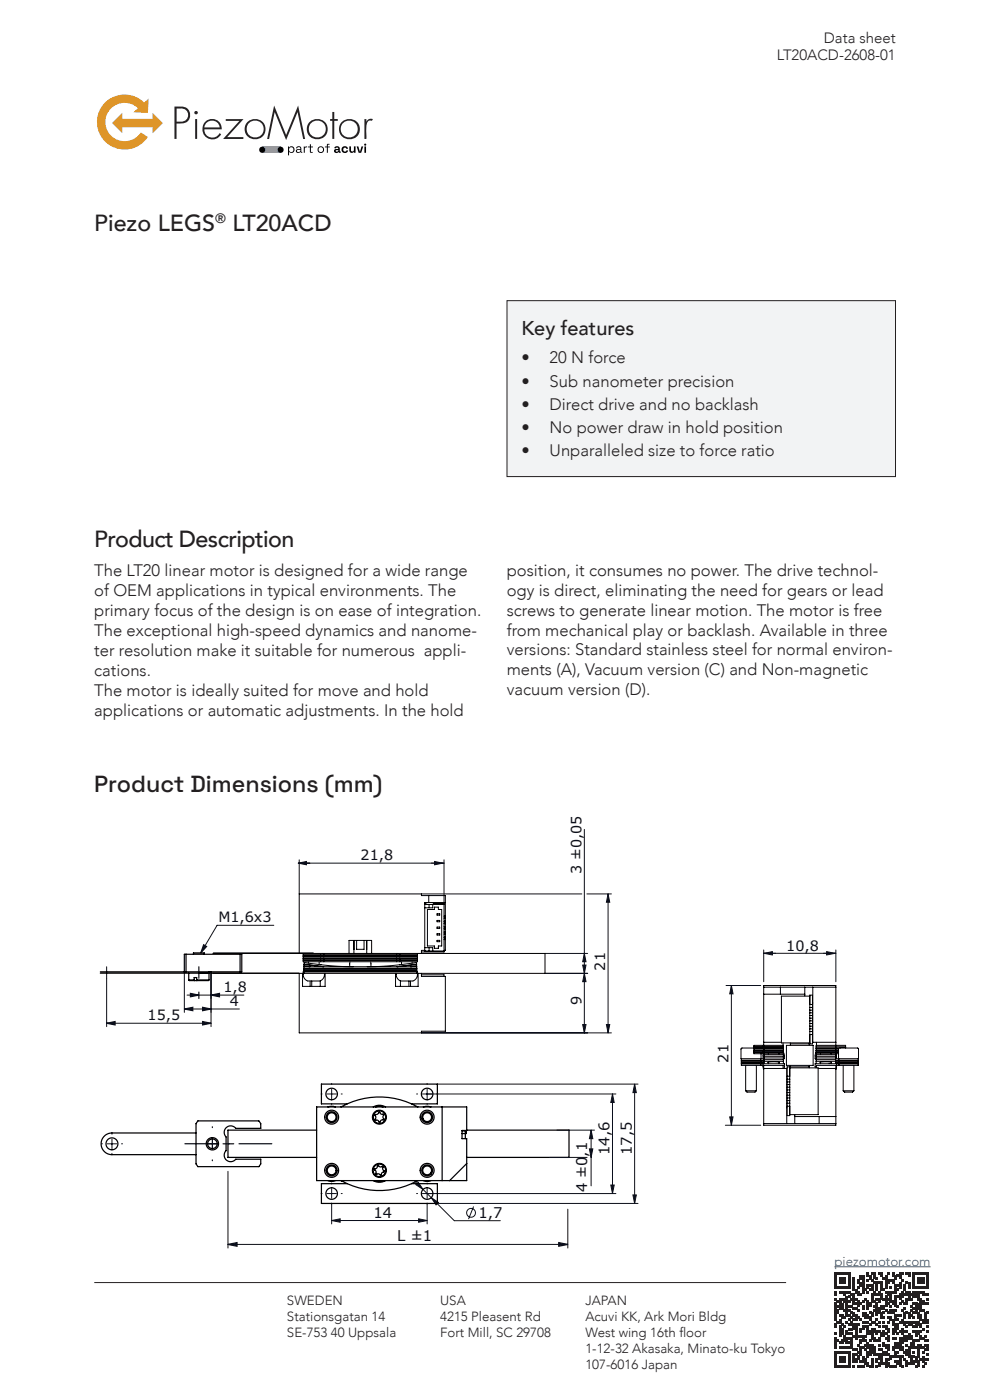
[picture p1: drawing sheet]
<svg xmlns="http://www.w3.org/2000/svg" width="210mm" height="297mm" viewBox="0 0 210 297" stroke-linecap="round" stroke-linejoin="round" font-family="sans-serif">
<g fill="none" stroke="#090e21" stroke-width=".21">
<path d="M124 176v43.1M63.2 183.1l1.8-.3v.7zM63.2 183.1h31M63.5 182.4v7.2M89.4 189.6h34M94.2 182.4v9.5M124.5 189.6h5.2M129 189.6l.3 1.8h-.7zM129 189.6v29.5M89.4 219.1h40.3M115.6 206.5h9.1M115.6 202.3h9.1"/>
<path d="M123.6 217.4h.7l-.3 1.7zM123.6 204.7h.7l-.3 1.8zM124 206.5l.3 1.8h-.7zM124 202.3l.3 1.7h-.7zM128.6 217.4h.7l-.3 1.7z"/>
</g>
<g fill="#090e21">
<path d="M63.2 183.1l1.8-.3v.7z"/>
<path d="M123.6 217.4h.7l-.3 1.7zM124 206.5l.3 1.8h-.7zM123.6 204.7h.7l-.3 1.8zM124 202.3l.3 1.7h-.7z"/>
<path d="M129 189.6l.3 1.8h-.7zM128.6 217.4h.7l-.3 1.7z"/>
</g>
<g fill="none" stroke="#000001" stroke-width=".21">
<path d="M75.1 199.5v2.8M75.6 199.5v1.9h1.6v-1.9M77.8 199.5v2.8M90.1 191.9h4.1M90.6 191.5l-.5 .2M90.7 192.9h1.4v-.5h.9v.5h.7v7.8h-.7v.5h-.9v-.5h-1.4zM90.9 190v1.5M91 191.9v.7M91.8 191.9v.7h-1.7M91.8 191.9l.1-.2h2.3v10.3h-4.8M92.7 193.9h.6v.2h-.6zM92.7 195.3h.6v.2h-.6z"/>
<path d="M92.7 196.7h.6v.3h-.6zM92.7 198.1h.6v.3h-.6zM92.7 199.5h.6v.3h-.6zM94.2 195.5l.2-.1v.6l-.2-.1M94.2 194.3h.2v.5h-.2M94.2 198.9l.2-.1v.5h-.2M94.2 197.7h.2v.5h-.2M94.2 196.6l.2-.1v.6l-.2-.1M94.5 191.5h-4.4v10.2h4.1M45.2 202.3h70.4v4.2h-26.9M45.2 206.5h19M63.5 206.5v12.6h25.9v-.3h5.1v-11.7h-5.1v-.6"/>
<path d="M64.2 206.5h.1M64.2 206.5v2.8h4.8v-2.8M64.3 202.6h24.3M64.3 203h24.3M64.3 203.3h24.3M64.3 203.7h24.3M64.3 202.3v1.7h24.3v-1.7M64.5 205.1h23.9v1.4h-23.9zM64.5 205.8h23.9M64.5 205.4h23.9M64.5 204.6v.3l1.2 .2-1.2-.2v.2M65.4 204v.3"/>
<path d="M65.8 208.1v1.2M66.1 208.1v1.2M67.7 204v.6M67.9 208.1v1.2M68 205l.7 .1M68.1 205l-3.6-.4v-.4l6.2 .7 4.3 .2M68.8 206.5a1.49 1.49 0 0 1-2 1.6h-.6a1.41 1.41 0 0 1-1.9-1.4v-.6h24.3a1.67 1.67 0 0 1-1 2h-1.5a1.5 1.5 0 0 1-2.1-1.6M74 202.3v-2.8h4.8v2.8M74.3 204l-.1 1.1M75.1 201.4h.1M77.8 201.4h.1M78.6 204l.1 1.1"/>
<path d="M83.9 206.5v2.8h4.8v-2.8M84.8 205l3.6-.4-.1-.4-6.1 .7-4.3 .2M84.8 205l-.6 .1M84.9 208.1v1.2M85.2 204v.6M86.7 208.1v1.2M87.1 208.1v1.2M87.4 204v.3M88.3 204.6l.1 .3-1.3 .2M88.3 204.9l.1 .2M88.6 206.5h.1M89.4 206.8h4.8v.3"/>
<path d="M90.1 201h1.7v.7M90.1 201.6h-.7v.7M91 201v.7M94.2 201.6h.3v-11.6h-5.1v-.4h-25.9v12.7"/>
</g>
<path d="M45.3 202.2h21.1" fill="none" stroke="#000001" stroke-width=".25"/>
<path d="M22.6 217.1l1.8-.4v.7zM39.1 214.1l1.8-.4v.7zM40.4 210.7l1.8 .4-1.8 .4zM42.2 210.5v1.3M43 213.7l1.8 .4-1.8 .3zM43 216.7l1.8 .4-1.8 .3zM43.2 200.4l.6 .4-1.2 1.4zM44.8 206.5v5.3M44.8 211.1l1.8-.4v.8z" fill="none" stroke="#090e21" stroke-width=".25"/>
<path d="M42.2 205.1v2.4" fill="none" stroke="#090e21" stroke-width=".25" stroke-dasharray="14.6 1.2 1.2 1.2"/>
<path d="M22.6 205.1v2.4" fill="none" stroke="#090e21" stroke-width=".21" stroke-dasharray="14.6 1.2 1.2 1.2"/>
<path d="M58.1 196.3h-12l-3.5 5.9M22.6 217.1h22.2M22.6 207.5v10.3M39.1 214.1h11.7M39.1 206.2v8.6M39.7 211.1h12M44.8 206.5v11.3" fill="none" stroke="#090e21" stroke-width=".21"/>
<g fill="#090e21">
<path d="M39.1 214.1l1.8-.4v.7z"/>
<path d="M43 213.7l1.8 .4-1.8 .3z"/>
<path d="M40.4 210.7l1.8 .4-1.8 .4z"/>
<path d="M44.8 211.1l1.8-.4v.8z"/>
<path d="M43.2 200.4l.6 .4-1.2 1.4z"/>
<path d="M43 216.7l1.8 .4-1.8 .3z"/>
<path d="M22.6 217.1l1.8-.4v.7z"/>
</g>
<g fill="none" stroke="#000001" stroke-width=".25">
<path d="M21.3 206.2h17.8M21.3 206.5h20.9M39.1 206.2h.4M39.5 202.4h-.4v3.8M39.5 206.2h11.4M39.5 202.4v3.8M39.5 202.4h11.4M40 207.9h1.2M40 207.9l.2 .1h1M40 206.5v1.4M41 202.4v-.2h2.3v.2M41.2 207.9v-.5h.5v.5"/>
<path d="M41.2 207.9v.1M41.2 208h.6M41.7 207.9h2.6M41.7 207.9l.1 .1M42.2 206.5h2.1zM44.3 207.9l-.1 .1h-2.4M44.3 206.2v1.7M44.8 206.2v.3h18.6M50.9 202.4h.4v3.8h-.4M50.9 202.4v3.8"/>
</g>
<path d="M91.5 183.1h2.4M92.2 182.8l1.7 .3-1.7 .4z" fill="none" stroke="#090e21" stroke-width=".21"/>
<path d="M92.2 182.8l1.7 .3-1.7 .4z" fill="#090e21"/>
<path d="M154 209.1h7.4M155.1 209.1v29.6M155.1 209.1l.4 1.7h-.7zM162 202.2h15.3M162 201.5v6.8M177.3 201.5v6.8M153.9 238.7h7.5M154.8 236.9h.7l-.4 1.8z" fill="none" stroke="#090e21" stroke-width=".21"/>
<g fill="none" stroke="#000001" stroke-width=".21">
<path d="M162 209.4h15.3M162 210.9h8.7M165.5 209.4v1.5M170.7 209.4v1.9M171.8 211.3h-6v9.9h6M171.8 219.5h.5M171.8 218.8h.5M171.8 217.7h.5M171.8 218.3h.5M171.8 217.1h.5M171.8 216h.5M171.8 216.6h.5"/>
<path d="M171.8 215.4h.5M171.8 214.3h.5M171.8 214.9h.5M171.8 213.1h.5M171.8 213.7h.5M172.3 212.8h.1M172.3 218.8v.7M172.3 217.7v.6M172.3 216.6v.5M172.3 215.4v.6M172.3 214.3v.6M172.3 213.1v.6"/>
<path d="M172.3 213.1v-2h-.5v10.4h.5v-2M172.3 213.7v.6M172.3 214.9v.5M172.3 216v.6M172.3 217.1v.6M172.3 218.3v.5M172.4 209.4v11.7M157.3 225.3h4.8M157.3 225h4.8M157.3 224.6v1.4h4.6M157.3 224.6h4.8M157.3 225.7h4.6"/>
<path d="M158.2 231.4a1.84 1.84 0 0 0 1.7 .3h.3l.2-.3M158.2 231.4h2.2M158.2 226v5.4M159.9 222.5h6.3M159.9 222.1h6.3M159.9 222.8h6.3M159.9 223.2h6.3M159.9 222.3l-2.7 .1 .1 2.2M160.4 226v5.4M161.4 224.6v1.4M161.4 223.5v1.1M161.9 225.7h4.5l-.1 1"/>
<path d="M161.9 225.7l.1 1.2M161.9 223.5v1.1M162 221.8h-2.1v1.7h2.2M162 221.8h4.2v1.7h-4.1M162 221.1h3.8M162 221.8v-12.7h15.3v12.7M162 226.7h4.9M162 238.4h15.3M162.1 225.7v-2h4.1v2M162.1 224.4h4.1M162.1 224.1h4.1M162.1 225.2h4.1"/>
<path d="M162.1 224.8h4.1M162.1 221.8v1.7M163 223.5v.2M163 225.3v.4M163 225.5l.1-.2 .9-.1 1.1 .1 .2 .2M165.3 223.5v.2M165.3 225.3v.4M166.1 221.2v.6M166.2 223.2l.2 .8v.6h-.2M166.8 221.8h5.7v4.2h-5.7zM166.9 226.7h.1M166.9 235h.1"/>
<path d="M166.9 226.7v11.7M167 228.3v.6M167 229.5v.6M167 231.8v.5M167 230.6v.6M167 234.1v.6M167 232.9v.6M167 228.3v-2h.5v10.4h-.5v-2M167 228.9v.6M167 230.1v.5M167 231.2v.6M167 232.3v.6"/>
<path d="M167 233.5v.6M167 228.3h.5M167 230.1h.5M167 229.5h.5M167 228.9h.5M167 231.8h.5M167 231.2h.5M167 230.6h.5M167 234.7h.5M167 234.1h.5M167 233.5h.5M167 232.9h.5"/>
<path d="M167 232.3h.5M167.5 226.5h6v10h-6M167.7 226.3h3.9M167.7 221.4h3.9M167.7 221.2v.6M167.7 226v.5M168.6 236.5v1.9M168.6 236.9h8.7M171.6 221.2v.6M171.6 226v.5M172.3 221.1h5M173.1 222.1h6.3"/>
<path d="M173.1 222.5h4.8M173.1 223.2h4.8M173.1 222.8h4.8M173.1 223.2l-.2 .8v.6h.2M173.1 224.4h4.1M173.1 224.1h4.1M173.1 225.7v-2h4.1v2M173.1 225.2h4.1M173.1 224.8h4.1M173.2 226.5v-.5h4.1v12.7h-15.3v-12.7h4.1v.7M173.2 221.1v.7M173.5 226.7h3.8"/>
<path d="M173.8 236.9v1.5M174 223.5v.2M174 225.3v.4M174 225.5l.2-.2 .8-.1 1.2 .1 .1 .2M176.3 223.5v.2M176.3 225.3v.4M177.2 223.5h.2M177.2 221.8v1.7M177.2 225.3h4.8M177.2 225h4.8M177.2 224.6h.7M177.3 221.8h-4.2v1.7h4.1"/>
<path d="M177.3 221.8h2.1v.5M177.4 223.5v1.1M177.4 223.5h.5M177.4 225.7h4.6M177.4 225.7h-4.5v.8M177.4 225.7l-.1 1.2M177.9 224.6h.1M177.9 224.6v-2.1l.2-.2 3.9 .1v2.2M177.9 224.6h4.1M177.9 224.6v1.4M178.9 231.4a1.43 1.43 0 0 0 1.4 .3h.5l.3-.3M178.9 231.4h2.2"/>
<path d="M178.9 226v5.4M181.1 226v5.4M182 224.6v1.4h-4.6"/>
</g>
<path d="M155.1 209.1l.4 1.7h-.7zM154.8 236.9h.7l-.4 1.8z" fill="#090e21"/>
<path d="M162.1 202.2l1.7-.3v.7zM162.1 202.2h2.4" fill="none" stroke="#090e21" stroke-width=".21"/>
<path d="M162.1 202.2l1.7-.3v.7z" fill="#090e21"/>
<path d="M174.6 202.2h2.5M175.3 201.9l1.8 .3-1.8 .4z" fill="none" stroke="#090e21" stroke-width=".21"/>
<path d="M175.3 201.9l1.8 .3-1.8 .4z" fill="#090e21"/>
<g fill="none" stroke="#090e21" stroke-width=".21">
<path d="M69.3 232.1h2.1M70.3 231.1v2M89.6 232.1h41M90.6 231.1v2M92.8 230h42.5M129.9 232.1v21.1M129.9 232.1l.4 1.8h-.7zM134.6 230l.4 1.8h-.7zM134.6 230v25.3M22.7 242.7h2.1M23.8 241.6v2.1M69.3 253.2h2.1"/>
<path d="M70.3 252.2v2M70.3 258.9l1.9-.3v.7zM70.3 255.4v4.2M70.3 258.9h20.3M87.9 250.5l1.8 1.8M88.2 251.3l.5-.5 1 1.5zM88.8 258.6l1.8 .3-1.8 .4zM89.6 253.2h41M89.7 252.3l6.7 6.7h9.7M90.6 252.2v2M90.6 255.4v4.2M91.5 254.1l1.5 1-.5 .5z"/>
<path d="M92.8 255.3h42.5M100.5 256l-1.1 2.6M129.6 251.4h.7l-.4 1.8zM134.3 253.5h.7l-.4 1.8z"/>
<circle cx="99.9" cy="257.3" r=".94"/>
</g>
<g fill="none" stroke="#090e21" stroke-width=".21" stroke-dasharray="15 1.3 1.3 1.3">
<path d="M68.3 232.1h-.2M70.3 230.1v-.3M70.3 234.1v.2M72.4 232.1h.2M88.6 232.1h-.2M90.6 230.1v-.3M90.6 234.1v.2M92.6 232.1h.2M21.7 242.7h-.2M23.7 244.7v.2M23.8 240.6v-.2M25.8 242.7h.2"/>
<path d="M68.3 253.2h-.2M70.3 251.2v-.2M70.3 255.2v.2M72.4 253.2h.2M88.6 253.2h-.2M90.6 251.2v-.2M90.6 255.2v.2M92.6 253.2h.2"/>
</g>
<g fill="#090e21">
<path d="M91.5 254.1l1.5 1-.5 .5z"/>
<path d="M88.2 251.3l.5-.5 1 1.5z"/>
<path d="M88.8 258.6l1.8 .3-1.8 .4z"/>
<path d="M70.3 258.9l1.9-.3v.7z"/>
<path d="M134.6 230l.4 1.8h-.7zM134.3 253.5h.7l-.4 1.8z"/>
<path d="M129.9 232.1l.4 1.8h-.7zM129.6 251.4h.7l-.4 1.8z"/>
</g>
<g fill="none" stroke="#000001" stroke-width=".26">
<path d="M67.2 234.8h31.8v5h-1v1.8h1v8.9h-31.8zM67.2 239.7h-18.8v5.8h18.8M69.5 234.8l.8-.1 .9 .1M72.3 234.8a16.8 16.8 0 0 1 16.3 0M73.7 234.2h-5.5v-4.2h24.6v4.2h-5.5M79.2 234.8l.1-.1a2.53 2.53 0 0 1 2.5 .1M79.6 236.5l.5-.1 .3-.5a.88 .88 0 0 0 1 .5 .88 .88 0 0 0 0 1.1 .89 .89 0 0 0-.9 .6 .88 .88 0 0 0-.9-.5 .88 .88 0 0 0-.1-1.1zM79.7 234.8l.7-.1 .9 .1M89.8 234.8l1-.1 .6 .1M93.8 234.8v15.7M98 239.9h.7M98.7 239.9h.2v.6h-.9"/>
<path d="M98.7 239.9v1.7M99 239.7h21.7v5.8h-21.7M69.5 250.5l.7 .1 1-.1M72.3 250.5a16.8 16.8 0 0 0 16.3 0M73.7 251.1h-5.5v4.2h24.6v-4.2h-5.5M79.2 250.5l.1 .1a2.54 2.54 0 0 0 2.5-.1M79.7 250.5l.7 .1 .9-.1M80.1 247.3a.88 .88 0 0 0 1.1 .2 .88 .88 0 0 0 .3 1 .88 .88 0 0 0-.7 .8 .88 .88 0 0 0-1-.2 .88 .88 0 0 0-.4-1l.5-.3zM89.8 250.5l1 .1 .6-.1M99 246.8l-3.6 3.7"/>
<circle cx="70.3" cy="232.1" r="1.23"/>
<circle cx="70.3" cy="237" r=".94"/>
<circle cx="70.3" cy="237" r="1.16"/>
<circle cx="70.3" cy="237" r="1.48"/>
<circle cx="80.5" cy="237" r="1.33"/>
<circle cx="80.5" cy="237" r="1.48"/>
<circle cx="90.6" cy="232.1" r="1.23"/>
<circle cx="90.6" cy="237" r="1.16"/>
<circle cx="90.6" cy="237" r=".94"/>
<circle cx="90.6" cy="237" r="1.48"/>
<circle cx="70.3" cy="248.3" r=".94"/>
<circle cx="70.3" cy="248.3" r="1.48"/>
<circle cx="70.3" cy="248.3" r="1.16"/>
<circle cx="70.3" cy="253.2" r="1.23"/>
<circle cx="80.5" cy="248.3" r="1.33"/>
<circle cx="80.5" cy="248.3" r="1.48"/>
<circle cx="90.6" cy="248.3" r=".94"/>
<circle cx="90.6" cy="248.3" r="1.16"/>
<circle cx="90.6" cy="253.2" r="1.23"/>
<circle cx="90.6" cy="248.3" r="1.48"/>
</g>
<path d="M118.2 239.7h7.9M125.4 239.7l.3 1.9h-.7zM125.4 239.7v11.9M116.6 245.5h7.9M125 243.7h.7l-.3 1.8z" fill="none" stroke="#090e21" stroke-width=".21"/>
<g fill="#090e21">
<path d="M125 243.7h.7l-.3 1.8z"/>
<path d="M125.4 239.7l.3 1.9h-.7z"/>
</g>
<path d="M42.8 242.6h-1.4M45 244.9v1.3M45 240.4v-1.4M47.3 242.6h1.3" fill="none" stroke="#090e21" stroke-width=".26" stroke-dasharray="15 1.3 1.3 1.3" stroke-dashoffset="15.1"/>
<path d="M46.2 242.6h-7M50.7 242.6h7" fill="none" stroke="#090e21" stroke-width=".26" stroke-dasharray="15 1.3 1.3 1.3" stroke-dashoffset="6.4"/>
<path d="M43.9 242.6h2.3M45 241.5v2.3M47.3 242.6h2.3M48.4 264l1.9-.4v.8zM118.5 263.6l1.9 .4-1.9 .4z" fill="none" stroke="#090e21" stroke-width=".26"/>
<g fill="none" stroke="#000001" stroke-width=".26">
<path d="M42 237.8h12.9l.4 .6v1h-5.3a1.37 1.37 0 0 0-2-.2 1.37 1.37 0 0 0 0 2v2.9a1.38 1.38 0 0 0 0 2 1.38 1.38 0 0 0 2-.2h5.3v1l-.4 .6h-12.9l-.4-.6v-8.5zM41.6 240.4h-17.9a2.3 2.3 0 0 0-2.3 2.3 2.3 2.3 0 0 0 2.3 2.3h17.9"/>
<circle cx="23.8" cy="242.7" r="1.26"/>
<circle cx="45.1" cy="242.6" r="1.01"/>
<circle cx="45.1" cy="242.6" r="1.31"/>
</g>
<path d="M48.4 248.5v16.3M120.4 256.5v8.3M48.4 264h72" fill="none" stroke="#090e21" stroke-width=".21"/>
<path d="M118.5 263.6l1.9 .4-1.9 .4zM48.4 264l1.9-.4v.8z" fill="#090e21"/>
<path d="M107.5 63.8h82.5v37.3h-82.5z" fill="#f2f3f4"/>
<path d="M107.5 63.8h82.5v37.3h-82.5z" fill="none" stroke="#231f20" stroke-width=".21"/>
<g fill="#de9529">
<path d="M21.9 22.1a5.9 5.9 0 0 1 8.7-.3l.9-.9-.1 3.1-3.1-.2 1-.9a4.1 4.1 0 0 0-6 .4 4.1 4.1 0 0 0 .7 5.9 4.1 4.1 0 0 0 5.9-1.1l1.5 1a5.9 5.9 0 0 1-8.4 1.5 5.9 5.9 0 0 1-1.1-8.5z" fill-rule="evenodd"/>
<path d="M23.7 26.1l2.2-2.2v1.3h6.5v-1.2l2.1 2.1-2.1 2.2v-1.3h-6.5v1.2z" fill-rule="evenodd"/>
</g>
<path d="M37 22.6v6.9h.5v-3.3h.4a1.89 1.89 0 0 0 2.4-1.8 1.89 1.89 0 0 0-2.4-1.8zM37.5 23h.7a1.42 1.42 0 0 1 1.7 1.4 1.42 1.42 0 0 1-1.6 1.4h-.8zM41.2 23.9a.4 .4 0 0 0 .8 0 .4 .4 0 0 0-.8 0zM41.4 25.3v4.2h.4v-4.2zM43.4 26a2.16 2.16 0 0 0 .4 3.2 2.16 2.16 0 0 0 3.1-.7l-.3-.2a1.68 1.68 0 0 1-2 .8 1.68 1.68 0 0 1-1.2-1.7h3.6a2.05 2.05 0 0 0-1.3-2 2.05 2.05 0 0 0-2.3 .6zM43.9 26a1.65 1.65 0 0 1 2.7 1h-3.3l.2-.6zM47.9 25.3v.3h2.9l-3.5 3.9h4.3v-.4h-3.4l3.4-3.8zM51.9 27.4a2.2 2.2 0 0 0 4.4 0 2.2 2.2 0 0 0-4.4 0zM52.3 27.4a1.81 1.81 0 0 1 3.6 0 1.81 1.81 0 0 1-3.6 0zM58.1 22.4l-1.4 7.1h.4l1.2-5.7 2.4 5.9 2.4-5.9 1.2 5.7h.4l-1.5-7.1-2.5 6.2zM65.1 27.4a2.2 2.2 0 0 0 4.4 0 2.2 2.2 0 0 0-4.4 0zM65.5 27.4a1.81 1.81 0 0 1 3.6 0 1.81 1.81 0 0 1-3.6 0zM70.5 23.8v1.5h-.5v.3h.5v3.9h.4v-3.9h.8v-.3h-.8v-1.5zM72 27.4a2.19 2.19 0 0 0 4.3 0 2.19 2.19 0 0 0-4.3 0zM72.3 27.4a1.81 1.81 0 0 1 3.6 0 1.81 1.81 0 0 1-3.6 0zM77.3 25.3v4.2h.4v-1.1a5.1 5.1 0 0 1 .3-2.5l.3-.3h.6l.2-.3a1.03 1.03 0 0 0-1.4 .5v-.5z" fill-rule="evenodd" fill="#222221"/>
<path d="M55.6 31.1h3.9v1.3h-3.9z" fill="#55eb87"/>
<g fill="#000">
<path d="M64.4 31.1h.2l.1 .1 .4-.1v.2l-.4 .1v1h-.3zM65.7 30.6h.2v.5h.5v.2h-.5l.1 .9h.3v.2h-.5l-.1-1.1h-.4v-.2h.4zM69.4 30.6l.5-.1v.2h-.3l-.1 .4h.5v.2h-.5v1.1h-.2v-1.1h-.4v-.2h.4zM72.6 31.2a.71 .71 0 0 1 1.2 .3l-.3 .1a.37 .37 0 0 0-.6-.1 .37 .37 0 0 0 .1 .6 .37 .37 0 0 0 .5-.2h.3a.73 .73 0 0 1-1 .4 .73 .73 0 0 1-.2-1.1zM74.1 31.1h.3v.7a.32 .32 0 0 0 .4 .3 .32 .32 0 0 0 .3-.4v-.6h.3v1.3h-.3l-.1-.2a.51 .51 0 0 1-.6 .2 .51 .51 0 0 1-.3-.5zM75.6 31.1h.4l.3 1.1 .4-1.1h.3l-.4 1.3h-.5z"/>
<path d="M61.1 31.1h.2v.2a.67 .67 0 0 1 1 0 .67 .67 0 0 1 0 .9 .67 .67 0 0 1-1 0v.8h-.2zM61.3 31.8a.5 .5 0 0 0 1 0 .5 .5 0 0 0-1 0z"/>
<path d="M63 31.1a.57 .57 0 0 1 .6-.1 .57 .57 0 0 1 .3 .5v.6l.2 .1v.2l-.4-.2-.4 .3a.42 .42 0 0 1-.5-.5 .42 .42 0 0 1 .5-.4h.4a.36 .36 0 0 0-.3-.4 .36 .36 0 0 0-.4 .3l-.2-.1zM63.1 31.9h-.1a.37 .37 0 0 0 .4 .4 .37 .37 0 0 0 .3-.5z"/>
<path d="M67.3 31.7a.75 .75 0 0 1 1.5 0 .75 .75 0 0 1-1.5 0zM67.6 31.8a.5 .5 0 0 0 .9 0 .5 .5 0 0 0-.9 0z"/>
<path d="M71 31.2a.62 .62 0 0 1 .6-.2 .62 .62 0 0 1 .5 .5v.6h.2v.3l-.6-.2-.3 .3a.43 .43 0 0 1-.5-.5 .43 .43 0 0 1 .5-.4h.3a.27 .27 0 0 0-.2-.3 .27 .27 0 0 0-.3 .2l-.3-.1zM71.3 31.9l-.1 .2 .2 .1 .4-.3z"/>
<path d="M77.2 30.7a.25 .25 0 0 1 .5 0 .25 .25 0 0 1-.5 0zM77.3 31.1h.3v1.3h-.3z"/>
<circle cx="55.6" cy="31.8" r=".64"/>
<circle cx="59.5" cy="31.8" r=".64"/>
</g>
<g fill="#231f20">
<path d="M177 270h.4v3.4h-.4z"/>
<path d="M177 273.9h.4v1h-.4z"/>
<path d="M177 275.3h.4v.5h-.4z"/>
<path d="M177 276.3h.4v3.9h-.4z"/>
<path d="M177 280.7h.4v1h-.4z"/>
<path d="M177 282.7h.4v.5h-.4z"/>
<path d="M177 283.7h.4v2.4h-.4z"/>
<path d="M177 286.6h.4v3.4h-.4z"/>
<path d="M177.4 270h.5v.4h-.5z"/>
<path d="M177.4 272.9h.5v.5h-.5z"/>
<path d="M177.4 275.8h.5v.5h-.5z"/>
<path d="M177.4 276.8h.5v.5h-.5z"/>
<path d="M177.4 277.8h.5v1h-.5z"/>
<path d="M177.4 280.2h.5v.5h-.5z"/>
<path d="M177.4 284.2h.5v.5h-.5z"/>
<path d="M177.4 286.6h.5v.5h-.5z"/>
<path d="M177.4 289.6h.5v.4h-.5z"/>
<path d="M177.9 270h.5v.4h-.5z"/>
<path d="M177.9 270.9h.5v1.5h-.5z"/>
<path d="M177.9 272.9h.5v.5h-.5z"/>
<path d="M177.9 273.9h.5v.5h-.5z"/>
<path d="M177.9 275.3h.5v2.5h-.5z"/>
<path d="M177.9 278.8h.5v.5h-.5z"/>
<path d="M177.9 279.8h.5v.9h-.5z"/>
<path d="M177.9 281.2h.5v2.5h-.5z"/>
<path d="M177.9 284.7h.5v.4h-.5z"/>
<path d="M177.9 285.6h.5v.5h-.5z"/>
<path d="M177.9 286.6h.5v.5h-.5z"/>
<path d="M177.9 287.6h.5v1.5h-.5z"/>
<path d="M177.9 289.6h.5v.4h-.5z"/>
<path d="M178.4 270h.5v.4h-.5z"/>
<path d="M178.4 270.9h.5v1.5h-.5z"/>
<path d="M178.4 272.9h.5v.5h-.5z"/>
<path d="M178.4 273.9h.5v.5h-.5z"/>
<path d="M178.4 275.3h.5v.5h-.5z"/>
<path d="M178.4 276.3h.5v1.5h-.5z"/>
<path d="M178.4 278.8h.5v1h-.5z"/>
<path d="M178.4 280.7h.5v.5h-.5z"/>
<path d="M178.4 281.7h.5v1.5h-.5z"/>
<path d="M178.4 284.2h.5v.9h-.5z"/>
<path d="M178.4 285.6h.5v.5h-.5z"/>
<path d="M178.4 286.6h.5v.5h-.5z"/>
<path d="M178.4 287.6h.5v1.5h-.5z"/>
<path d="M178.4 289.6h.5v.4h-.5z"/>
<path d="M178.9 270h.5v.4h-.5z"/>
<path d="M178.9 270.9h.5v1.5h-.5z"/>
<path d="M178.9 272.9h.5v.5h-.5z"/>
<path d="M178.9 273.9h.5v1h-.5z"/>
<path d="M178.9 275.3h.5v1h-.5z"/>
<path d="M178.9 277.8h.5v.5h-.5z"/>
<path d="M178.9 279.3h.5v.5h-.5z"/>
<path d="M178.9 281.2h.5v.5h-.5z"/>
<path d="M178.9 283.2h.5v1.5h-.5z"/>
<path d="M178.9 285.6h.5v.5h-.5z"/>
<path d="M178.9 286.6h.5v.5h-.5z"/>
<path d="M178.9 287.6h.5v1.5h-.5z"/>
<path d="M178.9 289.6h.5v.4h-.5z"/>
<path d="M179.4 270h.5v.4h-.5z"/>
<path d="M179.4 272.9h.5v.5h-.5z"/>
<path d="M179.4 273.9h.5v.5h-.5z"/>
<path d="M179.4 274.9h.5v4.4h-.5z"/>
<path d="M179.4 280.2h.5v.5h-.5z"/>
<path d="M179.4 282.2h.5v1h-.5z"/>
<path d="M179.4 283.7h.5v1.4h-.5z"/>
<path d="M179.4 285.6h.5v.5h-.5z"/>
<path d="M179.4 286.6h.5v.5h-.5z"/>
<path d="M179.4 289.6h.5v.4h-.5z"/>
<path d="M179.9 270h.5v3.4h-.5z"/>
<path d="M179.9 273.9h.5v.5h-.5z"/>
<path d="M179.9 274.9h.5v.4h-.5z"/>
<path d="M179.9 275.8h.5v.5h-.5z"/>
<path d="M179.9 276.8h.5v.5h-.5z"/>
<path d="M179.9 277.8h.5v.5h-.5z"/>
<path d="M179.9 278.8h.5v.5h-.5z"/>
<path d="M179.9 279.8h.5v.4h-.5z"/>
<path d="M179.9 280.7h.5v.5h-.5z"/>
<path d="M179.9 281.7h.5v.5h-.5z"/>
<path d="M179.9 282.7h.5v.5h-.5z"/>
<path d="M179.9 283.7h.5v.5h-.5z"/>
<path d="M179.9 284.7h.5v.4h-.5z"/>
<path d="M179.9 285.6h.5v.5h-.5z"/>
<path d="M179.9 286.6h.5v3.4h-.5z"/>
<path d="M180.4 274.4h.5v.5h-.5z"/>
<path d="M180.4 275.3h.5v.5h-.5z"/>
<path d="M180.4 276.8h.5v.5h-.5z"/>
<path d="M180.4 278.3h.5v.5h-.5z"/>
<path d="M180.4 279.3h.5v.5h-.5z"/>
<path d="M180.4 280.2h.5v1h-.5z"/>
<path d="M180.4 281.7h.5v.5h-.5z"/>
<path d="M180.4 282.7h.5v.5h-.5z"/>
<path d="M180.4 283.7h.5v2.4h-.5z"/>
<path d="M180.9 270.9h.5v3h-.5z"/>
<path d="M180.9 274.4h.5v2.4h-.5z"/>
<path d="M180.9 277.3h.5v.5h-.5z"/>
<path d="M180.9 278.3h.5v1h-.5z"/>
<path d="M180.9 279.8h.5v.4h-.5z"/>
<path d="M180.9 280.7h.5v1.5h-.5z"/>
<path d="M180.9 283.2h.5v.5h-.5z"/>
<path d="M180.9 286.1h.5v.5h-.5z"/>
<path d="M180.9 287.1h.5v2h-.5z"/>
<path d="M180.9 289.6h.5v.4h-.5z"/>
<path d="M181.4 273.4h.5v1h-.5z"/>
<path d="M181.4 275.3h.5v.5h-.5z"/>
<path d="M181.4 276.3h.5v.5h-.5z"/>
<path d="M181.4 277.3h.5v.5h-.5z"/>
<path d="M181.4 278.8h.5v1.4h-.5z"/>
<path d="M181.4 280.7h.5v3.5h-.5z"/>
<path d="M181.4 286.1h.5v.5h-.5z"/>
<path d="M181.4 287.1h.5v.5h-.5z"/>
<path d="M181.4 288.1h.5v1h-.5z"/>
<path d="M181.9 271.4h.4v1h-.4z"/>
<path d="M181.9 272.9h.4v.5h-.4z"/>
<path d="M181.9 273.9h.4v1h-.4z"/>
<path d="M181.9 275.8h.4v1.5h-.4z"/>
<path d="M181.9 277.8h.4v.5h-.4z"/>
<path d="M181.9 279.3h.4v.5h-.4z"/>
<path d="M181.9 280.7h.4v.5h-.4z"/>
<path d="M181.9 283.2h.4v.5h-.4z"/>
<path d="M181.9 285.1h.4v.5h-.4z"/>
<path d="M181.9 286.6h.4v.5h-.4z"/>
<path d="M181.9 287.6h.4v1h-.4z"/>
<path d="M181.9 289.6h.4v.4h-.4z"/>
<path d="M182.3 270.4h.5v1h-.5z"/>
<path d="M182.3 271.9h.5v1h-.5z"/>
<path d="M182.3 274.4h.5v.5h-.5z"/>
<path d="M182.3 276.3h.5v.5h-.5z"/>
<path d="M182.3 279.8h.5v.4h-.5z"/>
<path d="M182.3 281.7h.5v1h-.5z"/>
<path d="M182.3 283.2h.5v.5h-.5z"/>
<path d="M182.3 284.2h.5v.9h-.5z"/>
<path d="M182.3 285.6h.5v2h-.5z"/>
<path d="M182.3 288.6h.5v.5h-.5z"/>
<path d="M182.3 289.6h.5v.4h-.5z"/>
<path d="M182.8 270.4h.5v4h-.5z"/>
<path d="M182.8 275.8h.5v.5h-.5z"/>
<path d="M182.8 276.8h.5v1h-.5z"/>
<path d="M182.8 278.3h.5v1h-.5z"/>
<path d="M182.8 280.2h.5v.5h-.5z"/>
<path d="M182.8 281.2h.5v1h-.5z"/>
<path d="M182.8 283.2h.5v1.5h-.5z"/>
<path d="M182.8 285.6h.5v.5h-.5z"/>
<path d="M182.8 287.6h.5v1.5h-.5z"/>
<path d="M182.8 289.6h.5v.4h-.5z"/>
<path d="M183.3 273.4h.5v.5h-.5z"/>
<path d="M183.3 275.3h.5v.5h-.5z"/>
<path d="M183.3 278.3h.5v1.5h-.5z"/>
<path d="M183.3 280.2h.5v.5h-.5z"/>
<path d="M183.3 281.2h.5v.5h-.5z"/>
<path d="M183.3 283.2h.5v.5h-.5z"/>
<path d="M183.3 284.2h.5v.5h-.5z"/>
<path d="M183.3 285.1h.5v.5h-.5z"/>
<path d="M183.3 286.1h.5v.5h-.5z"/>
<path d="M183.3 288.1h.5v1.5h-.5z"/>
<path d="M183.8 270h.5v.9h-.5z"/>
<path d="M183.8 271.4h.5v.5h-.5z"/>
<path d="M183.8 272.4h.5v1h-.5z"/>
<path d="M183.8 273.9h.5v.5h-.5z"/>
<path d="M183.8 275.8h.5v2h-.5z"/>
<path d="M183.8 278.8h.5v1h-.5z"/>
<path d="M183.8 280.2h.5v.5h-.5z"/>
<path d="M183.8 281.2h.5v2h-.5z"/>
<path d="M183.8 284.7h.5v1.4h-.5z"/>
<path d="M183.8 286.6h.5v1.5h-.5z"/>
<path d="M183.8 289.1h.5v.9h-.5z"/>
<path d="M184.3 270.4h.5v1h-.5z"/>
<path d="M184.3 272.4h.5v.5h-.5z"/>
<path d="M184.3 273.4h.5v.5h-.5z"/>
<path d="M184.3 276.3h.5v1h-.5z"/>
<path d="M184.3 278.3h.5v.5h-.5z"/>
<path d="M184.3 279.3h.5v.9h-.5z"/>
<path d="M184.3 280.7h.5v.5h-.5z"/>
<path d="M184.3 282.2h.5v1h-.5z"/>
<path d="M184.3 284.2h.5v.5h-.5z"/>
<path d="M184.3 285.1h.5v2.5h-.5z"/>
<path d="M184.3 289.6h.5v.4h-.5z"/>
<path d="M184.8 270h.5v.4h-.5z"/>
<path d="M184.8 271.4h.5v.5h-.5z"/>
<path d="M184.8 272.4h.5v1.5h-.5z"/>
<path d="M184.8 274.4h.5v1.9h-.5z"/>
<path d="M184.8 278.3h.5v1h-.5z"/>
<path d="M184.8 280.2h.5v.5h-.5z"/>
<path d="M184.8 281.7h.5v2.5h-.5z"/>
<path d="M184.8 285.1h.5v2h-.5z"/>
<path d="M184.8 288.1h.5v1.9h-.5z"/>
<path d="M185.3 270h.5v1.4h-.5z"/>
<path d="M185.3 271.9h.5v.5h-.5z"/>
<path d="M185.3 273.9h.5v1h-.5z"/>
<path d="M185.3 275.8h.5v.5h-.5z"/>
<path d="M185.3 276.8h.5v.5h-.5z"/>
<path d="M185.3 277.8h.5v.5h-.5z"/>
<path d="M185.3 280.2h.5v.5h-.5z"/>
<path d="M185.3 281.7h.5v1h-.5z"/>
<path d="M185.3 283.7h.5v1h-.5z"/>
<path d="M185.3 285.6h.5v2h-.5z"/>
<path d="M185.8 270.9h.5v.5h-.5z"/>
<path d="M185.8 271.9h.5v2h-.5z"/>
<path d="M185.8 274.4h.5v.5h-.5z"/>
<path d="M185.8 275.3h.5v.5h-.5z"/>
<path d="M185.8 276.3h.5v3h-.5z"/>
<path d="M185.8 279.8h.5v.4h-.5z"/>
<path d="M185.8 280.7h.5v.5h-.5z"/>
<path d="M185.8 282.2h.5v1h-.5z"/>
<path d="M185.8 284.2h.5v.5h-.5z"/>
<path d="M185.8 287.1h.5v.5h-.5z"/>
<path d="M185.8 288.1h.5v1h-.5z"/>
<path d="M185.8 289.6h.5v.4h-.5z"/>
<path d="M186.3 270h.5v.4h-.5z"/>
<path d="M186.3 271.9h.5v.5h-.5z"/>
<path d="M186.3 273.9h.5v1h-.5z"/>
<path d="M186.3 275.3h.5v1h-.5z"/>
<path d="M186.3 277.3h.5v1.5h-.5z"/>
<path d="M186.3 280.2h.5v.5h-.5z"/>
<path d="M186.3 281.2h.5v.5h-.5z"/>
<path d="M186.3 282.2h.5v.5h-.5z"/>
<path d="M186.3 283.7h.5v1h-.5z"/>
<path d="M186.3 285.1h.5v.5h-.5z"/>
<path d="M186.3 286.1h.5v.5h-.5z"/>
<path d="M186.3 287.1h.5v1.5h-.5z"/>
<path d="M186.3 289.1h.5v.9h-.5z"/>
<path d="M186.8 270h.4v.9h-.4z"/>
<path d="M186.8 271.9h.4v2h-.4z"/>
<path d="M186.8 274.4h.4v1.4h-.4z"/>
<path d="M186.8 276.8h.4v1h-.4z"/>
<path d="M186.8 278.3h.4v1.5h-.4z"/>
<path d="M186.8 282.7h.4v1h-.4z"/>
<path d="M186.8 286.1h.4v.5h-.4z"/>
<path d="M186.8 287.1h.4v2.5h-.4z"/>
<path d="M187.2 270.9h.5v.5h-.5z"/>
<path d="M187.2 273.4h.5v.5h-.5z"/>
<path d="M187.2 275.3h.5v.5h-.5z"/>
<path d="M187.2 276.8h.5v1h-.5z"/>
<path d="M187.2 278.3h.5v.5h-.5z"/>
<path d="M187.2 279.3h.5v.5h-.5z"/>
<path d="M187.2 280.2h.5v.5h-.5z"/>
<path d="M187.2 281.2h.5v.5h-.5z"/>
<path d="M187.2 282.2h.5v1.5h-.5z"/>
<path d="M187.2 284.7h.5v.9h-.5z"/>
<path d="M187.2 286.6h.5v1h-.5z"/>
<path d="M187.2 289.1h.5v.5h-.5z"/>
<path d="M187.7 270.4h.5v3h-.5z"/>
<path d="M187.7 273.9h.5v.5h-.5z"/>
<path d="M187.7 274.9h.5v2.4h-.5z"/>
<path d="M187.7 277.8h.5v.5h-.5z"/>
<path d="M187.7 281.2h.5v1h-.5z"/>
<path d="M187.7 282.7h.5v.5h-.5z"/>
<path d="M187.7 283.7h.5v.5h-.5z"/>
<path d="M187.7 285.1h.5v1h-.5z"/>
<path d="M187.7 286.6h.5v1h-.5z"/>
<path d="M187.7 288.1h.5v1.9h-.5z"/>
<path d="M188.2 270h.5v.4h-.5z"/>
<path d="M188.2 271.4h.5v1h-.5z"/>
<path d="M188.2 273.9h.5v1h-.5z"/>
<path d="M188.2 275.3h.5v.5h-.5z"/>
<path d="M188.2 276.3h.5v.5h-.5z"/>
<path d="M188.2 278.3h.5v.5h-.5z"/>
<path d="M188.2 279.3h.5v.5h-.5z"/>
<path d="M188.2 280.2h.5v.5h-.5z"/>
<path d="M188.2 281.7h.5v1h-.5z"/>
<path d="M188.2 283.2h.5v1.5h-.5z"/>
<path d="M188.2 285.1h.5v1.5h-.5z"/>
<path d="M188.2 287.1h.5v.5h-.5z"/>
<path d="M188.2 288.1h.5v.5h-.5z"/>
<path d="M188.2 289.1h.5v.9h-.5z"/>
<path d="M188.7 271.4h.5v.5h-.5z"/>
<path d="M188.7 272.9h.5v.5h-.5z"/>
<path d="M188.7 273.9h.5v2.4h-.5z"/>
<path d="M188.7 276.8h.5v.5h-.5z"/>
<path d="M188.7 277.8h.5v1h-.5z"/>
<path d="M188.7 279.3h.5v.9h-.5z"/>
<path d="M188.7 287.6h.5v1h-.5z"/>
<path d="M188.7 289.6h.5v.4h-.5z"/>
<path d="M189.2 270h.5v.9h-.5z"/>
<path d="M189.2 271.4h.5v1h-.5z"/>
<path d="M189.2 273.9h.5v.5h-.5z"/>
<path d="M189.2 275.8h.5v1h-.5z"/>
<path d="M189.2 277.8h.5v1h-.5z"/>
<path d="M189.2 279.8h.5v1.4h-.5z"/>
<path d="M189.2 281.7h.5v1.5h-.5z"/>
<path d="M189.2 283.7h.5v.5h-.5z"/>
<path d="M189.2 285.6h.5v1h-.5z"/>
<path d="M189.2 287.6h.5v.5h-.5z"/>
<path d="M189.2 289.6h.5v.4h-.5z"/>
<path d="M189.7 270.4h.5v1h-.5z"/>
<path d="M189.7 272.4h.5v2h-.5z"/>
<path d="M189.7 274.9h.5v2.4h-.5z"/>
<path d="M189.7 277.8h.5v.5h-.5z"/>
<path d="M189.7 278.8h.5v1.4h-.5z"/>
<path d="M189.7 280.7h.5v2h-.5z"/>
<path d="M189.7 283.7h.5v.5h-.5z"/>
<path d="M189.7 284.7h.5v1.4h-.5z"/>
<path d="M189.7 286.6h.5v1.5h-.5z"/>
<path d="M189.7 288.6h.5v.5h-.5z"/>
<path d="M189.7 289.6h.5v.4h-.5z"/>
<path d="M190.2 270.4h.5v.5h-.5z"/>
<path d="M190.2 272.4h.5v.5h-.5z"/>
<path d="M190.2 273.4h.5v.5h-.5z"/>
<path d="M190.2 274.9h.5v.4h-.5z"/>
<path d="M190.2 276.8h.5v.5h-.5z"/>
<path d="M190.2 278.8h.5v.5h-.5z"/>
<path d="M190.2 279.8h.5v.4h-.5z"/>
<path d="M190.2 280.7h.5v1.5h-.5z"/>
<path d="M190.2 282.7h.5v.5h-.5z"/>
<path d="M190.2 284.7h.5v1.4h-.5z"/>
<path d="M190.2 286.6h.5v.5h-.5z"/>
<path d="M190.2 287.6h.5v.5h-.5z"/>
<path d="M190.2 288.6h.5v1h-.5z"/>
<path d="M190.7 270h.5v1.4h-.5z"/>
<path d="M190.7 271.9h.5v1.5h-.5z"/>
<path d="M190.7 274.4h.5v1.4h-.5z"/>
<path d="M190.7 276.3h.5v.5h-.5z"/>
<path d="M190.7 278.8h.5v.5h-.5z"/>
<path d="M190.7 280.2h.5v.5h-.5z"/>
<path d="M190.7 282.2h.5v.5h-.5z"/>
<path d="M190.7 283.7h.5v2.9h-.5z"/>
<path d="M190.7 287.6h.5v2.4h-.5z"/>
<path d="M191.2 270h.5v.4h-.5z"/>
<path d="M191.2 271.4h.5v.5h-.5z"/>
<path d="M191.2 273.9h.5v1.4h-.5z"/>
<path d="M191.2 275.8h.5v.5h-.5z"/>
<path d="M191.2 277.8h.5v.5h-.5z"/>
<path d="M191.2 279.8h.5v.9h-.5z"/>
<path d="M191.2 281.7h.5v1.5h-.5z"/>
<path d="M191.2 283.7h.5v1.4h-.5z"/>
<path d="M191.2 285.6h.5v1h-.5z"/>
<path d="M191.2 287.6h.5v.5h-.5z"/>
<path d="M191.2 289.6h.5v.4h-.5z"/>
<path d="M191.7 272.4h.4v1.5h-.4z"/>
<path d="M191.7 274.4h.4v.5h-.4z"/>
<path d="M191.7 276.3h.4v.5h-.4z"/>
<path d="M191.7 277.3h.4v.5h-.4z"/>
<path d="M191.7 278.3h.4v1.5h-.4z"/>
<path d="M191.7 280.2h.4v1h-.4z"/>
<path d="M191.7 282.2h.4v.5h-.4z"/>
<path d="M191.7 283.2h.4v1.5h-.4z"/>
<path d="M191.7 286.6h.4v.5h-.4z"/>
<path d="M191.7 288.1h.4v.5h-.4z"/>
<path d="M192.1 270h.5v.4h-.5z"/>
<path d="M192.1 271.9h.5v.5h-.5z"/>
<path d="M192.1 273.9h.5v1h-.5z"/>
<path d="M192.1 275.3h.5v1.5h-.5z"/>
<path d="M192.1 278.3h.5v.5h-.5z"/>
<path d="M192.1 280.2h.5v.5h-.5z"/>
<path d="M192.1 281.2h.5v.5h-.5z"/>
<path d="M192.1 282.2h.5v.5h-.5z"/>
<path d="M192.1 283.2h.5v1.5h-.5z"/>
<path d="M192.1 285.1h.5v.5h-.5z"/>
<path d="M192.1 286.1h.5v1.5h-.5z"/>
<path d="M192.1 288.6h.5v1.4h-.5z"/>
<path d="M192.6 270h.5v.9h-.5z"/>
<path d="M192.6 271.9h.5v1.5h-.5z"/>
<path d="M192.6 273.9h.5v1.9h-.5z"/>
<path d="M192.6 278.3h.5v1.5h-.5z"/>
<path d="M192.6 280.2h.5v1h-.5z"/>
<path d="M192.6 282.7h.5v1.5h-.5z"/>
<path d="M192.6 285.6h.5v2.5h-.5z"/>
<path d="M192.6 289.1h.5v.5h-.5z"/>
<path d="M193.1 274.4h.5v.5h-.5z"/>
<path d="M193.1 275.3h.5v.5h-.5z"/>
<path d="M193.1 276.8h.5v.5h-.5z"/>
<path d="M193.1 277.8h.5v.5h-.5z"/>
<path d="M193.1 278.8h.5v.5h-.5z"/>
<path d="M193.1 280.2h.5v1h-.5z"/>
<path d="M193.1 283.2h.5v1h-.5z"/>
<path d="M193.1 284.7h.5v1.4h-.5z"/>
<path d="M193.1 287.6h.5v2h-.5z"/>
<path d="M193.6 270h.5v3.4h-.5z"/>
<path d="M193.6 273.9h.5v1.4h-.5z"/>
<path d="M193.6 276.3h.5v.5h-.5z"/>
<path d="M193.6 277.3h.5v.5h-.5z"/>
<path d="M193.6 278.3h.5v.5h-.5z"/>
<path d="M193.6 279.3h.5v.5h-.5z"/>
<path d="M193.6 280.2h.5v.5h-.5z"/>
<path d="M193.6 281.2h.5v.5h-.5z"/>
<path d="M193.6 282.2h.5v.5h-.5z"/>
<path d="M193.6 284.2h.5v1.9h-.5z"/>
<path d="M193.6 286.6h.5v.5h-.5z"/>
<path d="M193.6 287.6h.5v.5h-.5z"/>
<path d="M193.6 288.6h.5v1h-.5z"/>
<path d="M194.1 270h.5v.4h-.5z"/>
<path d="M194.1 272.9h.5v.5h-.5z"/>
<path d="M194.1 273.9h.5v1.4h-.5z"/>
<path d="M194.1 276.3h.5v2.5h-.5z"/>
<path d="M194.1 280.2h.5v1.5h-.5z"/>
<path d="M194.1 282.2h.5v1.5h-.5z"/>
<path d="M194.1 284.2h.5v.5h-.5z"/>
<path d="M194.1 285.6h.5v.5h-.5z"/>
<path d="M194.1 287.6h.5v1.5h-.5z"/>
<path d="M194.1 289.6h.5v.4h-.5z"/>
<path d="M194.6 270h.5v.4h-.5z"/>
<path d="M194.6 270.9h.5v1.5h-.5z"/>
<path d="M194.6 272.9h.5v.5h-.5z"/>
<path d="M194.6 273.9h.5v1.9h-.5z"/>
<path d="M194.6 276.3h.5v1.5h-.5z"/>
<path d="M194.6 278.3h.5v1.5h-.5z"/>
<path d="M194.6 280.2h.5v1h-.5z"/>
<path d="M194.6 282.2h.5v1h-.5z"/>
<path d="M194.6 284.2h.5v.5h-.5z"/>
<path d="M194.6 285.1h.5v3h-.5z"/>
<path d="M194.6 288.6h.5v1.4h-.5z"/>
<path d="M195.1 270h.5v.4h-.5z"/>
<path d="M195.1 270.9h.5v1.5h-.5z"/>
<path d="M195.1 272.9h.5v.5h-.5z"/>
<path d="M195.1 273.9h.5v.5h-.5z"/>
<path d="M195.1 275.3h.5v3h-.5z"/>
<path d="M195.1 278.8h.5v1.4h-.5z"/>
<path d="M195.1 280.7h.5v1h-.5z"/>
<path d="M195.1 282.2h.5v.5h-.5z"/>
<path d="M195.1 283.2h.5v1h-.5z"/>
<path d="M195.1 285.1h.5v1h-.5z"/>
<path d="M195.1 288.1h.5v.5h-.5z"/>
<path d="M195.6 270h.5v.4h-.5z"/>
<path d="M195.6 270.9h.5v1.5h-.5z"/>
<path d="M195.6 272.9h.5v.5h-.5z"/>
<path d="M195.6 273.9h.5v1h-.5z"/>
<path d="M195.6 275.8h.5v1h-.5z"/>
<path d="M195.6 277.8h.5v.5h-.5z"/>
<path d="M195.6 279.8h.5v.9h-.5z"/>
<path d="M195.6 281.7h.5v.5h-.5z"/>
<path d="M195.6 283.7h.5v.5h-.5z"/>
<path d="M195.6 285.6h.5v.5h-.5z"/>
<path d="M195.6 286.6h.5v.5h-.5z"/>
<path d="M195.6 287.6h.5v1.5h-.5z"/>
<path d="M195.6 289.6h.5v.4h-.5z"/>
<path d="M196.1 270h.5v.4h-.5z"/>
<path d="M196.1 272.9h.5v.5h-.5z"/>
<path d="M196.1 274.4h.5v.5h-.5z"/>
<path d="M196.1 276.3h.5v.5h-.5z"/>
<path d="M196.1 278.3h.5v2.4h-.5z"/>
<path d="M196.1 283.2h.5v.5h-.5z"/>
<path d="M196.1 284.2h.5v.5h-.5z"/>
<path d="M196.1 285.1h.5v.5h-.5z"/>
<path d="M196.1 286.1h.5v.5h-.5z"/>
<path d="M196.1 288.1h.5v.5h-.5z"/>
<path d="M196.1 289.1h.5v.5h-.5z"/>
<path d="M196.6 270h.4v3.4h-.4z"/>
<path d="M196.6 274.4h.4v.5h-.4z"/>
<path d="M196.6 275.3h.4v.5h-.4z"/>
<path d="M196.6 276.3h.4v.5h-.4z"/>
<path d="M196.6 278.3h.4v.5h-.4z"/>
<path d="M196.6 279.8h.4v.9h-.4z"/>
<path d="M196.6 281.2h.4v.5h-.4z"/>
<path d="M196.6 282.2h.4v.5h-.4z"/>
<path d="M196.6 284.2h.4v.5h-.4z"/>
<path d="M196.6 285.1h.4v1.5h-.4z"/>
<path d="M196.6 287.1h.4v.5h-.4z"/>
<path d="M196.6 288.1h.4v.5h-.4z"/>
</g>
<path d="M177 268.7h20.4" fill="none" stroke="#175d9e" stroke-width=".21"/>
<path d="M20 272.1h146.7" fill="none" stroke="#231f20" stroke-width=".21"/>
<g font-size="4.9" fill="#231f20">
<text x="20" y="48.9">Piezo LEGS</text>
<text x="49.3" y="48.9">LT20ACD</text>
<text x="20" y="115.9">Product Description</text>
<text x="20" y="168.1">Product Dimensions (mm)</text>
</g>
<text font-size="4.2" fill="#231f20" x="110.6" y="71.1">Key features</text>
<g font-size="3.5" fill="#231f20">
<text x="110.6" y="77.1">•</text>
<text x="116.6" y="77.1">20 N force</text>
<text x="110.6" y="82">•</text>
<text x="116.6" y="82">Sub nanometer precision</text>
<text x="110.6" y="86.9">•</text>
<text x="116.6" y="86.9">Direct drive and no backlash</text>
<text x="110.6" y="91.9">•</text>
<text x="116.6" y="91.9">No power draw in hold position</text>
<text x="110.6" y="96.8">•</text>
<text x="116.6" y="96.8">Unparalleled size to force ratio</text>
<text x="20" y="122.3">The LT20 linear motor is designed for a wide range</text>
<text x="107.5" y="122.1">position, it consumes no power. The drive technol-</text>
<text x="20" y="126.5">of OEM applications in typical environments. The</text>
<text x="20" y="130.8">primary focus of the design is on ease of integration.</text>
<text x="107.5" y="126.4">ogy is direct, eliminating the need for gears or lead</text>
<text x="107.5" y="130.6">screws to generate linear motion. The motor is free</text>
<text x="20" y="135">The exceptional high-speed dynamics and nanome-</text>
<text x="107.5" y="134.8">from mechanical play or backlash. Available in three</text>
<text x="20" y="139.2">ter resolution make it suitable for numerous appli-</text>
<text x="20" y="143.5">cations.</text>
<text x="107.5" y="139.1">versions: Standard stainless steel for normal environ-</text>
<text x="107.5" y="143.3">ments (A), Vacuum version (C) and Non-magnetic</text>
<text x="20" y="147.7">The motor is ideally suited for move and hold</text>
<text x="107.5" y="147.5">vacuum version (D).</text>
<text x="20" y="151.9">applications or automatic adjustments. In the hold</text>
</g>
<g font-size="3.2" fill="#231f20">
<text x="174.8" y="9.2">Data sheet</text>
<text x="164.8" y="12.7">LT20ACD-2608-01</text>
</g>
<g font-size="3.1" fill="#090e21">
<text x="166.8" y="201.6">10,8</text>
<text x="154.5" y="225.4" transform="rotate(-90 154.5 225.4)">21</text>
<text x="129.3" y="245" transform="rotate(-90 129.3 245)">14,6</text>
<text x="134" y="245" transform="rotate(-90 134 245)">17,5</text>
<text x="124.5" y="253" transform="rotate(-90 124.5 253)">4 ±0,1</text>
<text x="79.2" y="258.3">14</text>
<text x="84.3" y="263.3">L ±1</text>
<text x="101.5" y="258.4">1,7</text>
</g>
<g font-size="3" fill="#090e21">
<text x="76.5" y="182.5">21,8</text>
<text x="123.4" y="185.5" transform="rotate(-90 123.4 185.5)">3 ±0,05</text>
<text x="46.3" y="195.5">M1,6x3</text>
<text x="128.4" y="205.9" transform="rotate(-90 128.4 205.9)">21</text>
<text x="47.4" y="210.5">1,8</text>
<text x="48.8" y="213.4">4</text>
<text x="123.4" y="213.2" transform="rotate(-90 123.4 213.2)">9</text>
<text x="31.3" y="216.5">15,5</text>
</g>
<text font-size="2.9" fill="#231f20" x="45.6" y="47.3">®</text>
<text font-size="2.8" fill="#175d9e" x="177" y="268.5">piezomotor.com</text>
<g font-size="2.8" fill="#231f20">
<text x="60.9" y="276.8">SWEDEN</text>
<text x="60.9" y="280.2">Stationsgatan 14</text>
<text x="93.4" y="276.8">USA</text>
<text x="93.4" y="280.2">4215 Pleasent Rd</text>
<text x="124.2" y="276.8">JAPAN</text>
<text x="124.2" y="280.2">Acuvi KK, Ark Mori Bldg</text>
<text x="60.9" y="283.6">SE-753 40 Uppsala</text>
<text x="93.4" y="283.6">Fort Mill, SC 29708</text>
<text x="124.2" y="283.6">West wing 16th f</text>
<text x="124.2" y="287">1-12-32 Akasaka, Minato-ku Tokyo</text>
<text x="144.1" y="283.6">loor</text>
<text x="124.2" y="290.4">107-6016 Japan</text>
</g>
</svg>
